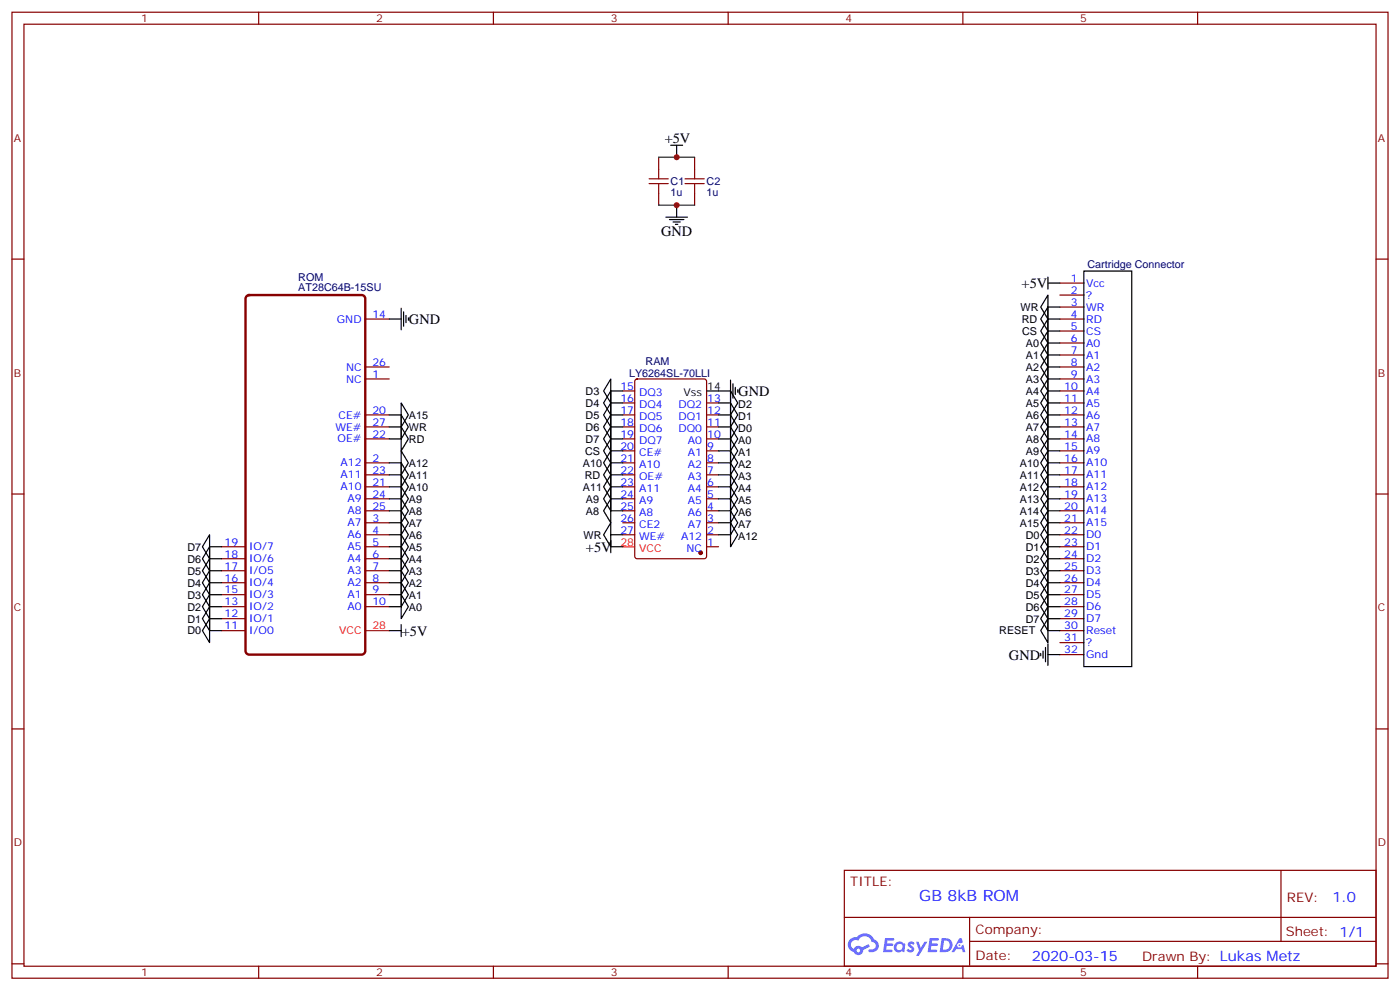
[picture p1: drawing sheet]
<svg xmlns="http://www.w3.org/2000/svg" width="412mm" height="292mm" viewBox="0 0 412 292" stroke-linecap="round" stroke-linejoin="round" font-family="sans-serif">
<g fill="none" stroke="#870000" stroke-width=".35">
<path d="M3.5 3.6h405.4v284.3h-405.4zM7.1 7.1h398.2v277.3h-398.2zM76.2 3.6v3.5M145.3 3.6v3.5M214.5 3.6v3.5M283.6 3.6v3.5M352.8 3.6v3.5M3.5 76.3h3.6M405.3 76.3h3.6M3.5 145.4h3.6M405.3 145.4h3.6M3.5 214.6h3.6"/>
<path d="M405.3 214.6h3.6M248.7 256.2h156.6v28.2h-156.6zM377.3 256.2v20.9M248.7 270h156.5M285.6 277.1h119.6M285.6 270v14.1M3.5 283.7h3.6M76.2 284.4v3.5M145.3 284.4v3.5M214.5 284.4v3.5M283.6 284.4v3.5M352.8 284.4v3.5"/>
<path d="M405.3 283.7h3.6"/>
</g>
<g fill="#5487ff">
<path d="M267.7 277.4a1.22 1.22 0 0 1 1.7 .2l-.4 .6a.47 .47 0 0 0-.3-.4 .47 .47 0 0 0-.5 .2l.1 .2a1.14 1.14 0 0 1 .8 1.8 1.14 1.14 0 0 1-1.9 0l-.2-.2 .5-.6 .7 .4a.29 .29 0 0 0 .3-.2 .29 .29 0 0 0-.2-.3 1.04 1.04 0 0 1-.6-1.7z"/>
<path d="M260.7 276.1h2.4l.3 .2-.2 .5-1.8 .1-.1 .8h1.5l.3 .4-.3 .3h-1.6l-.2 1.1 1.7 .1 .2 .3-.2 .3-2.6 .1z"/>
<path d="M273.8 276.1h2.4l.3 .2-.1 .5-1.8 .1-.2 .8h1.6l.3 .4-.4 .3h-1.6l-.1 1.1 1.7 .1 .2 .3-.2 .3-2.6 .1z"/>
<path d="M282.6 276.1h.7l.3 1.3-.6 .3a.69 .69 0 0 0-1 .3 .69 .69 0 0 0 .4 .9 .69 .69 0 0 0 .9-.6l.5-.2 .6 2.2h-.8l-.2-.9h-1.8l-.5 .9h-.8z"/>
<path d="M269.8 277.2h.8l.6 1.8 1.1-1.8h.9l-2.6 4.2h-.8l.9-1.6z"/>
<path d="M277.4 276.1l-.6 4.2h1.3a2.11 2.11 0 0 0 2.5-2.1 2.11 2.11 0 0 0-2.5-2.1zM278.1 276.8a1.39 1.39 0 0 1 1.7 1.5 1.39 1.39 0 0 1-1.8 1.2h-.3z"/>
<path d="M263.7 277.7a1.54 1.54 0 0 0-.1 2.2 1.54 1.54 0 0 0 2.2 .1l.6 .3 .3-2.3-.2-.3h-.4a1.49 1.49 0 0 0-2.4 0zM264 278.7a.94 .94 0 0 1 1.8 0 .94 .94 0 0 1-1.8 0z"/>
<path d="M250.4 276.5a2.18 2.18 0 0 0 1.1 3.7 1.44 1.44 0 0 0 1.6 .9 1.44 1.44 0 0 0 1.2-1.5l2-1-.5-.7-1.9 1a1.47 1.47 0 0 0-2.4 .4 1.39 1.39 0 0 1-.7-1.9 1.39 1.39 0 0 1 2-.5 2.12 2.12 0 0 1 2.2-1.3 2.12 2.12 0 0 1 1.9 1.7 1.14 1.14 0 0 1 1.1 1.4 1.14 1.14 0 0 1-1.7 .7 .43 .43 0 0 0-.5 .4 .43 .43 0 0 0 .4 .5 1.98 1.98 0 0 0 2.5-1.3 1.98 1.98 0 0 0-1.2-2.5 3.1 3.1 0 0 0-5.3-.7l-.9 .1zM252.3 279.8a.55 .55 0 0 1 1.1 0 .55 .55 0 0 1-1.1 0z"/>
<circle cx="282.6" cy="278.2" r=".26"/>
</g>
<path d="M183.4 160.9h3.6M107.6 185.6h7.1" fill="none" stroke="#f00" stroke-width=".35"/>
<g fill="none" stroke="#870000" stroke-width=".35">
<path d="M194 46.3v3.5M194 56.9v3.5M204.6 46.3v3.5M204.6 56.9v3.5M107.6 93.9h7.1M312.2 93.9h7.1M312.2 83.3h7.1M312.2 86.9h7.1M312.2 90.4h7.1M312.2 97.4h7.1M107.6 111.5h7.1M107.6 108h7.1"/>
<path d="M183.4 118.6h3.6M183.4 115.1h3.6M187.2 111.8l.5-.3h19.7l.7 .5v51.8l-.4 .6-20 .1-.7-.5v-51.7zM208.1 118.6h3.6M312.2 111.5h7.1M312.2 108h7.1M312.2 118.6h7.1M312.2 115.1h7.1M312.2 101h7.1M312.2 104.5h7.1M107.6 139.8h7.1M107.6 136.2h7.1"/>
<path d="M107.6 122.1h7.1M107.6 125.7h7.1M107.6 129.2h7.1M183.4 139.8h3.6M183.4 136.2h3.6M183.4 122.1h3.6M183.4 125.7h3.6M183.4 129.2h3.6M183.4 132.7h3.6M208.1 139.8h3.6M208.1 136.2h3.6M208.1 122.1h3.6"/>
<path d="M208.1 125.7h3.6M208.1 129.2h3.6M208.1 132.7h3.6M312.2 139.8h7.1M312.2 136.2h7.1M312.2 122.1h7.1M312.2 125.7h7.1M312.2 129.2h7.1M312.2 132.7h7.1M107.6 157.4h7.1M107.6 150.4h7.1M107.6 146.8h7.1"/>
<path d="M107.6 143.3h7.1M107.6 153.9h7.1M183.4 157.4h3.6M183.4 150.4h3.6M183.4 146.8h3.6M183.4 143.3h3.6M183.4 153.9h3.6M208.1 157.4h3.6M208.1 150.4h3.6M208.1 146.8h3.6M208.1 143.3h3.6M208.1 153.9h3.6"/>
<path d="M312.2 157.4h7.1M312.2 150.4h7.1M312.2 146.8h7.1M312.2 143.3h7.1M312.2 153.9h7.1M65.3 175h7M65.3 178.6h7M65.3 171.5h7M65.3 168h7M65.3 164.5h7M65.3 160.9h7M107.6 175h7.1"/>
<path d="M107.6 178.6h7.1M107.6 171.5h7.1M107.6 168h7.1M107.6 164.5h7.1M107.6 160.9h7.1M208.1 160.9h3.6M312.2 175h7.1M312.2 178.6h7.1M312.2 171.5h7.1M312.2 168h7.1M312.2 164.5h7.1M312.2 160.9h7.1"/>
<path d="M65.3 185.6h7M65.3 182.1h7M312.2 185.6h7.1M312.2 182.1h7.1M312.2 189.2h7.1M312.2 192.7h7.1"/>
</g>
<path d="M72.6 87.3l.8-.4h33.1l.7 .2 .3 .5 .1 104-.2 .7-.6 .3-33.4 .1-.6-.2-.4-.6-.1-104z" fill="none" stroke="#870000" stroke-width=".71"/>
<circle cx="206.4" cy="162.7" r=".53" fill="#870000" stroke="#870000" stroke-width=".35"/>
<g fill="none" stroke="#000" stroke-width=".35">
<path d="M197.6 42.8h3.5M199.3 42.8v3.5M196.1 63.9h6.4M197.2 64.6h4.2M198.3 65.3h2.1M199 66h.7M199.3 60.4v3.5M319.3 79.8h14.1v116.4h-14.1zM114.7 93.9h3.5M118.2 90.7v6.4M118.9 91.8v4.2M119.6 92.9v2.1"/>
<path d="M120.3 93.6v.7M308.7 97.4v7.1l-2.1-3.5zM308.7 93.9v7.1l-2.1-3.6zM308.7 90.4v7l-2.1-3.5zM308.7 86.9v7l-2.1-3.5zM308.7 81.6v3.5M308.7 97.4h3.5M308.7 93.9h3.5M308.7 90.4h3.5M308.7 83.3h3.5M118.2 118.6l2.1 3.5-2.1 3.6zM179.9 111.5v7.1l-2.1-3.5z"/>
<path d="M179.9 115.1v7l-2.1-3.5zM179.9 118.6v7.1l-2.1-3.6zM179.9 115.1h3.5M179.9 118.6h3.5M208.1 115.1h7.1M211.7 118.6h3.5M215.2 115.1l2.1 3.5-2.1 3.5zM215.2 118.6l2.1 3.5-2.1 3.6zM215.2 111.9v6.4M215.9 113v4.2M216.6 114v2.1M217.3 114.7v.7"/>
<path d="M308.7 101v7l-2.1-3.5zM308.7 104.5v7l-2.1-3.5zM308.7 108v7.1l-2.1-3.6zM308.7 111.5v7.1l-2.1-3.5zM308.7 115.1v7l-2.1-3.5zM308.7 118.6v7.1l-2.1-3.6zM308.7 115.1h3.5M308.7 118.6h3.5M308.7 101h3.5M308.7 104.5h3.5M308.7 108h3.5M308.7 111.5h3.5"/>
<path d="M114.7 129.2h3.5M114.7 136.2h3.5M114.7 139.8h3.5M114.7 122.1h3.5M114.7 125.7h3.5M118.2 139.8l2.1 3.5-2.1 3.5zM118.2 136.2l2.1 3.6-2.1 3.5zM118.2 132.7l2.1 3.5-2.1 3.6zM118.2 125.7l2.1 3.5-2.1 3.5zM118.2 122.1l2.1 3.6-2.1 3.5zM179.9 122.1v7.1l-2.1-3.5zM179.9 125.7v7l-2.1-3.5z"/>
<path d="M179.9 132.7v7.1l-2.1-3.6zM179.9 139.8v7l-2.1-3.5zM179.9 136.2v7.1l-2.1-3.5zM179.9 129.2v7l-2.1-3.5zM179.9 129.2h3.5M179.9 132.7h3.5M179.9 136.2h3.5M179.9 139.8h3.5M179.9 122.1h3.5M179.9 125.7h3.5M211.7 129.2h3.5M211.7 132.7h3.5"/>
<path d="M211.7 136.2h3.5M211.7 139.8h3.5M211.7 122.1h3.5M211.7 125.7h3.5M215.2 125.7l2.1 3.5-2.1 3.5zM215.2 129.2l2.1 3.5-2.1 3.5zM215.2 132.7l2.1 3.5-2.1 3.6zM215.2 136.2l2.1 3.6-2.1 3.5zM215.2 139.8l2.1 3.5-2.1 3.5zM215.2 122.1l2.1 3.6-2.1 3.5zM308.7 122.1v7.1l-2.1-3.5zM308.7 125.7v7l-2.1-3.5z"/>
<path d="M308.7 129.2v7l-2.1-3.5zM308.7 132.7v7.1l-2.1-3.6zM308.7 136.2v7.1l-2.1-3.5zM308.7 139.8v7l-2.1-3.5zM308.7 129.2h3.5M308.7 132.7h3.5M308.7 136.2h3.5M308.7 139.8h3.5M308.7 122.1h3.5M308.7 125.7h3.5M61.7 157.4v7.1l-2.1-3.6zM114.7 143.3h3.5"/>
<path d="M114.7 146.8h3.5M114.7 150.4h3.5M114.7 153.9h3.5M114.7 157.4h3.5M118.2 157.4l2.1 3.5-2.1 3.6zM118.2 153.9l2.1 3.5-2.1 3.5zM118.2 150.4l2.1 3.5-2.1 3.5zM118.2 146.8l2.1 3.6-2.1 3.5zM118.2 143.3l2.1 3.5-2.1 3.6zM179.9 146.8v7.1l-2.1-3.5zM179.9 143.3v7.1l-2.1-3.6zM179.9 153.9v7l-2.1-3.5z"/>
<path d="M179.9 143.3h3.5M179.9 146.8h3.5M179.9 150.4h3.5M179.9 157.4h3.5M179.9 159.2v3.5M211.7 143.3h3.5M211.7 146.8h3.5M211.7 150.4h3.5M211.7 153.9h3.5M211.7 157.4h3.5M215.2 143.3l2.1 3.5-2.1 3.6zM215.2 146.8l2.1 3.6-2.1 3.5z"/>
<path d="M215.2 150.4l2.1 3.5-2.1 3.5zM215.2 153.9l2.1 3.5-2.1 3.5zM308.7 143.3v7.1l-2.1-3.6zM308.7 146.8v7.1l-2.1-3.5zM308.7 150.4v7l-2.1-3.5zM308.7 153.9v7l-2.1-3.5zM308.7 157.4v7.1l-2.1-3.6zM308.7 143.3h3.5M308.7 146.8h3.5M308.7 150.4h3.5M308.7 153.9h3.5M308.7 157.4h3.5"/>
<path d="M61.7 160.9v7.1l-2.1-3.5zM61.7 164.5v7l-2.1-3.5zM61.7 168v7l-2.1-3.5zM61.7 171.5v7.1l-2.1-3.6zM61.7 175v7.1l-2.1-3.5zM61.7 178.6v7l-2.1-3.5zM61.7 160.9h3.6M61.7 164.5h3.6M61.7 168h3.6M61.7 171.5h3.6M61.7 175h3.6M61.7 178.6h3.6"/>
<path d="M114.7 160.9h3.5M114.7 164.5h3.5M114.7 168h3.5M114.7 171.5h3.5M114.7 175h3.5M114.7 178.6h3.5M118.2 175l2.1 3.6-2.1 3.5zM118.2 171.5l2.1 3.5-2.1 3.6zM118.2 168l2.1 3.5-2.1 3.5zM118.2 164.5l2.1 3.5-2.1 3.5zM118.2 160.9l2.1 3.6-2.1 3.5zM179.9 160.9h3.5"/>
<path d="M308.7 160.9v7.1l-2.1-3.5zM308.7 164.5v7l-2.1-3.5zM308.7 168v7l-2.1-3.5zM308.7 171.5v7.1l-2.1-3.6zM308.7 175v7.1l-2.1-3.5zM308.7 178.6v7l-2.1-3.5zM308.7 160.9h3.5M308.7 164.5h3.5M308.7 168h3.5M308.7 171.5h3.5M308.7 175h3.5M308.7 178.6h3.5"/>
<path d="M61.7 182.1v7.1l-2.1-3.6zM61.7 182.1h3.6M61.7 185.6h3.6M114.7 185.6h3.5M118.2 183.9v3.5M306.6 192.3v.7M307.3 191.6v2.1M308 190.6v4.2M308.7 182.1v7.1l-2.1-3.6zM308.7 182.1h3.5M308.7 185.6h3.5M308.7 192.7h3.5"/>
<path d="M308.7 189.5v6.4"/>
</g>
<path d="M191.2 54h5.6M191.2 52.6h5.6M194 49.8v2.8M194 54v2.9M201.8 54h5.6M201.8 52.6h5.6M204.6 49.8v2.8M204.6 54v2.9" fill="none" stroke="#a10000" stroke-width=".35"/>
<path d="M194 46.3h10.6M194 60.4h10.6" fill="none" stroke="#008700" stroke-width=".35"/>
<g fill="#c00">
<circle cx="199.3" cy="46.3" r=".88"/>
<circle cx="199.3" cy="60.4" r=".88"/>
</g>
<text font-size="4.6" fill="#00f" x="270.8" y="265.2">GB 8kB ROM</text>
<g font-size="4.2">
<text x="195.8" y="42.1">+5V</text>
<text x="194.7" y="69.6">GND</text>
<text x="300.9" y="84.8">+5V</text>
<text x="120.5" y="95.3">GND</text>
<text x="217.5" y="116.5">GND</text>
<text x="172.6" y="162.4">+5V</text>
<text x="118.4" y="187.1">+5V</text>
<text x="297.2" y="194.2">GND</text>
</g>
<g font-size="4.2" fill="#00f">
<text x="392.5" y="265.4">1.0</text>
<text x="304" y="282.8">2020-03-15</text>
</g>
<g font-size="3.9" fill="#800">
<text x="250.5" y="260.8">TITLE:</text>
<text x="379.1" y="265.4">REV:</text>
<text x="287.4" y="275">Company:</text>
<text x="378.7" y="275.6">Sheet: 1/1</text>
<text x="287.4" y="282.6">Date:</text>
<text x="336.4" y="282.7">Drawn By: Lukas Metz</text>
</g>
<g font-size="3.2" fill="#800">
<text x="41.6" y="6.6">1</text>
<text x="110.8" y="6.6">2</text>
<text x="179.9" y="6.6">3</text>
<text x="249.1" y="6.6">4</text>
<text x="318.2" y="6.6">5</text>
<text x="4.1" y="41.7">A</text>
<text x="405.9" y="41.7">A</text>
<text x="4.1" y="110.8">B</text>
<text x="405.9" y="110.8">B</text>
<text x="4.1" y="180">C</text>
<text x="405.9" y="180">C</text>
<text x="4.1" y="249.1">D</text>
<text x="405.9" y="249.1">D</text>
<text x="41.6" y="287.4">1</text>
<text x="110.8" y="287.4">2</text>
<text x="179.9" y="287.4">3</text>
<text x="249.1" y="287.4">4</text>
<text x="318.2" y="287.4">5</text>
</g>
<g font-size="3.2" fill="#000080">
<text x="197.6" y="57.7">1u</text>
<text x="197.6" y="54.5">C1</text>
<text x="208.1" y="57.7">1u</text>
<text x="208.1" y="54.5">C2</text>
<text x="87.9" y="82.6">ROM</text>
<text x="320.3" y="78.7">Cartridge Connector</text>
<text x="87.9" y="85.8">AT28C64B-15SU</text>
<text x="190.2" y="107.4">RAM</text>
<text x="185.3" y="110.9">LY6264SL-70LLI</text>
</g>
<g font-size="3.2" fill="#00f">
<text x="315.5" y="83">1</text>
<text x="315.5" y="86.5">2</text>
<text x="320" y="84.4">Vcc</text>
<text x="320" y="87.9">?</text>
<text x="99.3" y="95">GND</text>
<text x="109.7" y="93.6">14</text>
<text x="315.5" y="90">3</text>
<text x="315.5" y="93.6">4</text>
<text x="320" y="91.4">WR</text>
<text x="320" y="95">RD</text>
<text x="315.5" y="97.1">5</text>
<text x="315.5" y="100.6">6</text>
<text x="320" y="98.5">CS</text>
<text x="109.7" y="107.7">26</text>
<text x="315.5" y="104.1">7</text>
<text x="315.5" y="107.7">8</text>
<text x="320" y="102">A0</text>
<text x="320" y="105.6">A1</text>
<text x="101.9" y="112.6">NC</text>
<text x="101.9" y="109.1">NC</text>
<text x="109.7" y="111.2">1</text>
<text x="315.5" y="111.2">9</text>
<text x="320" y="109.1">A2</text>
<text x="320" y="112.6">A3</text>
<text x="182.8" y="114.7">15</text>
<text x="182.8" y="118.3">16</text>
<text x="188.3" y="116.5">DQ3</text>
<text x="208.3" y="118.3">13</text>
<text x="313.5" y="114.7">10</text>
<text x="313.5" y="118.3">11</text>
<text x="320" y="116.1">A4</text>
<text x="320" y="119.7">A5</text>
<text x="99.7" y="123.2">CE#</text>
<text x="109.7" y="121.8">20</text>
<text x="109.7" y="125.3">27</text>
<text x="182.8" y="121.8">17</text>
<text x="182.8" y="125.3">18</text>
<text x="188.3" y="120">DQ4</text>
<text x="188.3" y="123.5">DQ5</text>
<text x="199.9" y="123.5">DQ1</text>
<text x="199.9" y="120">DQ2</text>
<text x="208.3" y="125.3">11</text>
<text x="208.3" y="121.8">12</text>
<text x="313.5" y="121.8">12</text>
<text x="313.5" y="125.3">13</text>
<text x="320" y="123.2">A6</text>
<text x="98.8" y="126.7">WE#</text>
<text x="99.4" y="130.2">OE#</text>
<text x="109.7" y="128.8">22</text>
<text x="182.8" y="128.8">19</text>
<text x="188.3" y="127.1">DQ6</text>
<text x="188.3" y="130.6">DQ7</text>
<text x="199.9" y="127.1">DQ0</text>
<text x="202.6" y="130.6">A0</text>
<text x="208.3" y="128.8">10</text>
<text x="313.5" y="128.8">14</text>
<text x="320" y="126.7">A7</text>
<text x="320" y="130.2">A8</text>
<text x="100.3" y="137.3">A12</text>
<text x="109.7" y="135.9">2</text>
<text x="182.8" y="132.4">20</text>
<text x="182.8" y="135.9">21</text>
<text x="188.3" y="134.1">CE#</text>
<text x="188.3" y="137.7">A10</text>
<text x="202.6" y="137.7">A2</text>
<text x="202.6" y="134.1">A1</text>
<text x="208.3" y="135.9">8</text>
<text x="208.3" y="132.4">9</text>
<text x="313.5" y="132.4">15</text>
<text x="313.5" y="135.9">16</text>
<text x="320" y="133.8">A9</text>
<text x="320" y="137.3">A10</text>
<text x="100.3" y="140.8">A11</text>
<text x="109.7" y="142.9">21</text>
<text x="109.7" y="139.4">23</text>
<text x="182.8" y="139.4">22</text>
<text x="182.8" y="142.9">23</text>
<text x="188.3" y="141.2">OE#</text>
<text x="202.6" y="141.2">A3</text>
<text x="208.3" y="142.9">6</text>
<text x="208.3" y="139.4">7</text>
<text x="313.5" y="139.4">17</text>
<text x="313.5" y="142.9">18</text>
<text x="320" y="140.8">A11</text>
<text x="100.3" y="144.4">A10</text>
<text x="102.4" y="147.9">A9</text>
<text x="109.7" y="146.5">24</text>
<text x="182.8" y="146.5">24</text>
<text x="188.3" y="144.7">A11</text>
<text x="188.3" y="148.2">A9</text>
<text x="202.6" y="148.2">A5</text>
<text x="202.6" y="144.7">A4</text>
<text x="208.3" y="146.5">5</text>
<text x="313.5" y="146.5">19</text>
<text x="320" y="144.4">A12</text>
<text x="320" y="147.9">A13</text>
<text x="102.4" y="151.4">A8</text>
<text x="102.4" y="154.9">A7</text>
<text x="109.7" y="150">25</text>
<text x="109.7" y="153.5">3</text>
<text x="182.8" y="150">25</text>
<text x="182.8" y="153.5">26</text>
<text x="188.3" y="151.8">A8</text>
<text x="188.3" y="155.3">CE2</text>
<text x="202.6" y="155.3">A7</text>
<text x="202.6" y="151.8">A6</text>
<text x="208.3" y="153.5">3</text>
<text x="208.3" y="150">4</text>
<text x="313.5" y="150">20</text>
<text x="313.5" y="153.5">21</text>
<text x="320" y="151.4">A14</text>
<text x="320" y="154.9">A15</text>
<text x="66.2" y="160.6">19</text>
<text x="73.4" y="162">IO/7</text>
<text x="102.4" y="162">A5</text>
<text x="102.4" y="158.5">A6</text>
<text x="109.7" y="160.6">5</text>
<text x="109.7" y="157.1">4</text>
<text x="182.8" y="157.1">27</text>
<text x="188.3" y="158.8">WE#</text>
<text x="200.6" y="158.8">A12</text>
<text x="208.3" y="160.6">1</text>
<text x="208.3" y="157.1">2</text>
<text x="313.5" y="157.1">22</text>
<text x="313.5" y="160.6">23</text>
<text x="320" y="158.5">D0</text>
<text x="320" y="162">D1</text>
<text x="66.2" y="167.6">17</text>
<text x="66.2" y="164.1">18</text>
<text x="73.4" y="165.5">IO/6</text>
<text x="102.4" y="165.5">A4</text>
<text x="109.7" y="167.6">7</text>
<text x="109.7" y="164.1">6</text>
<text x="202.2" y="162.3">NC</text>
<text x="313.5" y="164.1">24</text>
<text x="313.5" y="167.6">25</text>
<text x="320" y="165.5">D2</text>
<text x="66.2" y="171.2">16</text>
<text x="73.4" y="169.1">I/O5</text>
<text x="73.4" y="172.6">IO/4</text>
<text x="102.4" y="172.6">A2</text>
<text x="102.4" y="169.1">A3</text>
<text x="109.7" y="171.2">8</text>
<text x="313.5" y="171.2">26</text>
<text x="320" y="169.1">D3</text>
<text x="320" y="172.6">D4</text>
<text x="66.2" y="178.2">13</text>
<text x="66.2" y="174.7">15</text>
<text x="73.4" y="179.6">IO/2</text>
<text x="73.4" y="176.1">IO/3</text>
<text x="102.4" y="176.1">A1</text>
<text x="102.4" y="179.6">A0</text>
<text x="109.7" y="174.7">9</text>
<text x="109.7" y="178.2">10</text>
<text x="313.5" y="174.7">27</text>
<text x="313.5" y="178.2">28</text>
<text x="320" y="176.1">D5</text>
<text x="320" y="179.6">D6</text>
<text x="66.2" y="185.3">11</text>
<text x="66.2" y="181.8">12</text>
<text x="73.4" y="183.2">IO/1</text>
<text x="313.5" y="181.8">29</text>
<text x="313.5" y="185.3">30</text>
<text x="320" y="183.2">D7</text>
<text x="73.4" y="186.7">I/O0</text>
<text x="313.5" y="188.8">31</text>
<text x="320" y="186.7">Reset</text>
<text x="320" y="190.2">?</text>
<text x="313.5" y="192.3">32</text>
<text x="320" y="193.7">Gnd</text>
</g>
<g font-size="3.2">
<text x="300.6" y="91.5">WR</text>
<text x="301" y="95">RD</text>
<text x="301.1" y="98.6">CS</text>
<text x="302.2" y="105.6">A1</text>
<text x="302.2" y="102.1">A0</text>
<text x="302.2" y="109.2">A2</text>
<text x="302.2" y="112.7">A3</text>
<text x="172.5" y="116.2">D3</text>
<text x="172.5" y="119.7">D4</text>
<text x="201.4" y="116.5">Vss</text>
<text x="208.3" y="114.7">14</text>
<text x="302.2" y="116.2">A4</text>
<text x="302.2" y="119.7">A5</text>
<text x="120.5" y="123.3">A15</text>
<text x="172.5" y="123.3">D5</text>
<text x="217.5" y="120.1">D2</text>
<text x="217.5" y="123.6">D1</text>
<text x="302.2" y="123.3">A6</text>
<text x="120.5" y="130.3">RD</text>
<text x="120.5" y="126.8">WR</text>
<text x="172.5" y="126.8">D6</text>
<text x="172.5" y="130.3">D7</text>
<text x="217.5" y="130.7">A0</text>
<text x="217.5" y="127.2">D0</text>
<text x="302.2" y="126.8">A7</text>
<text x="302.2" y="130.3">A8</text>
<text x="120.5" y="137.4">A12</text>
<text x="171.7" y="137.4">A10</text>
<text x="172.3" y="133.8">CS</text>
<text x="217.5" y="134.2">A1</text>
<text x="217.5" y="137.7">A2</text>
<text x="300.5" y="137.4">A10</text>
<text x="302.2" y="133.8">A9</text>
<text x="120.5" y="140.9">A11</text>
<text x="172.2" y="140.9">RD</text>
<text x="217.5" y="141.3">A3</text>
<text x="300.5" y="140.9">A11</text>
<text x="120.5" y="148">A9</text>
<text x="120.5" y="144.4">A10</text>
<text x="171.7" y="144.4">A11</text>
<text x="172.6" y="148">A9</text>
<text x="217.5" y="144.8">A4</text>
<text x="217.5" y="148.3">A5</text>
<text x="300.5" y="144.4">A12</text>
<text x="300.5" y="148">A13</text>
<text x="120.5" y="155">A7</text>
<text x="120.5" y="151.5">A8</text>
<text x="172.6" y="151.5">A8</text>
<text x="217.5" y="151.9">A6</text>
<text x="217.5" y="155.4">A7</text>
<text x="300.5" y="151.5">A14</text>
<text x="300.5" y="155">A15</text>
<text x="120.5" y="158.5">A6</text>
<text x="171.9" y="158.5">WR</text>
<text x="217.5" y="158.9">A12</text>
<text x="302.2" y="158.5">D0</text>
<text x="55.2" y="162.1">D7</text>
<text x="55.2" y="165.6">D6</text>
<text x="120.5" y="165.6">A4</text>
<text x="120.5" y="162.1">A5</text>
<text x="302.2" y="162.1">D1</text>
<text x="302.2" y="165.6">D2</text>
<text x="55.2" y="169.1">D5</text>
<text x="55.2" y="172.7">D4</text>
<text x="120.5" y="172.6">A2</text>
<text x="120.5" y="169.1">A3</text>
<text x="302.2" y="169.1">D3</text>
<text x="302.2" y="172.7">D4</text>
<text x="55.2" y="176.2">D3</text>
<text x="55.2" y="179.7">D2</text>
<text x="120.5" y="179.7">A0</text>
<text x="120.5" y="176.2">A1</text>
<text x="302.2" y="176.2">D5</text>
<text x="302.2" y="179.7">D6</text>
<text x="55.2" y="183.2">D1</text>
<text x="302.2" y="183.2">D7</text>
<text x="55.2" y="186.8">D0</text>
<text x="294.4" y="186.8">RESET</text>
</g>
<g font-size="3.2" fill="#f00">
<text x="182.8" y="160.6">28</text>
<text x="188.3" y="162.3">VCC</text>
<text x="109.7" y="185.3">28</text>
<text x="99.9" y="186.7">VCC</text>
</g>
</svg>
